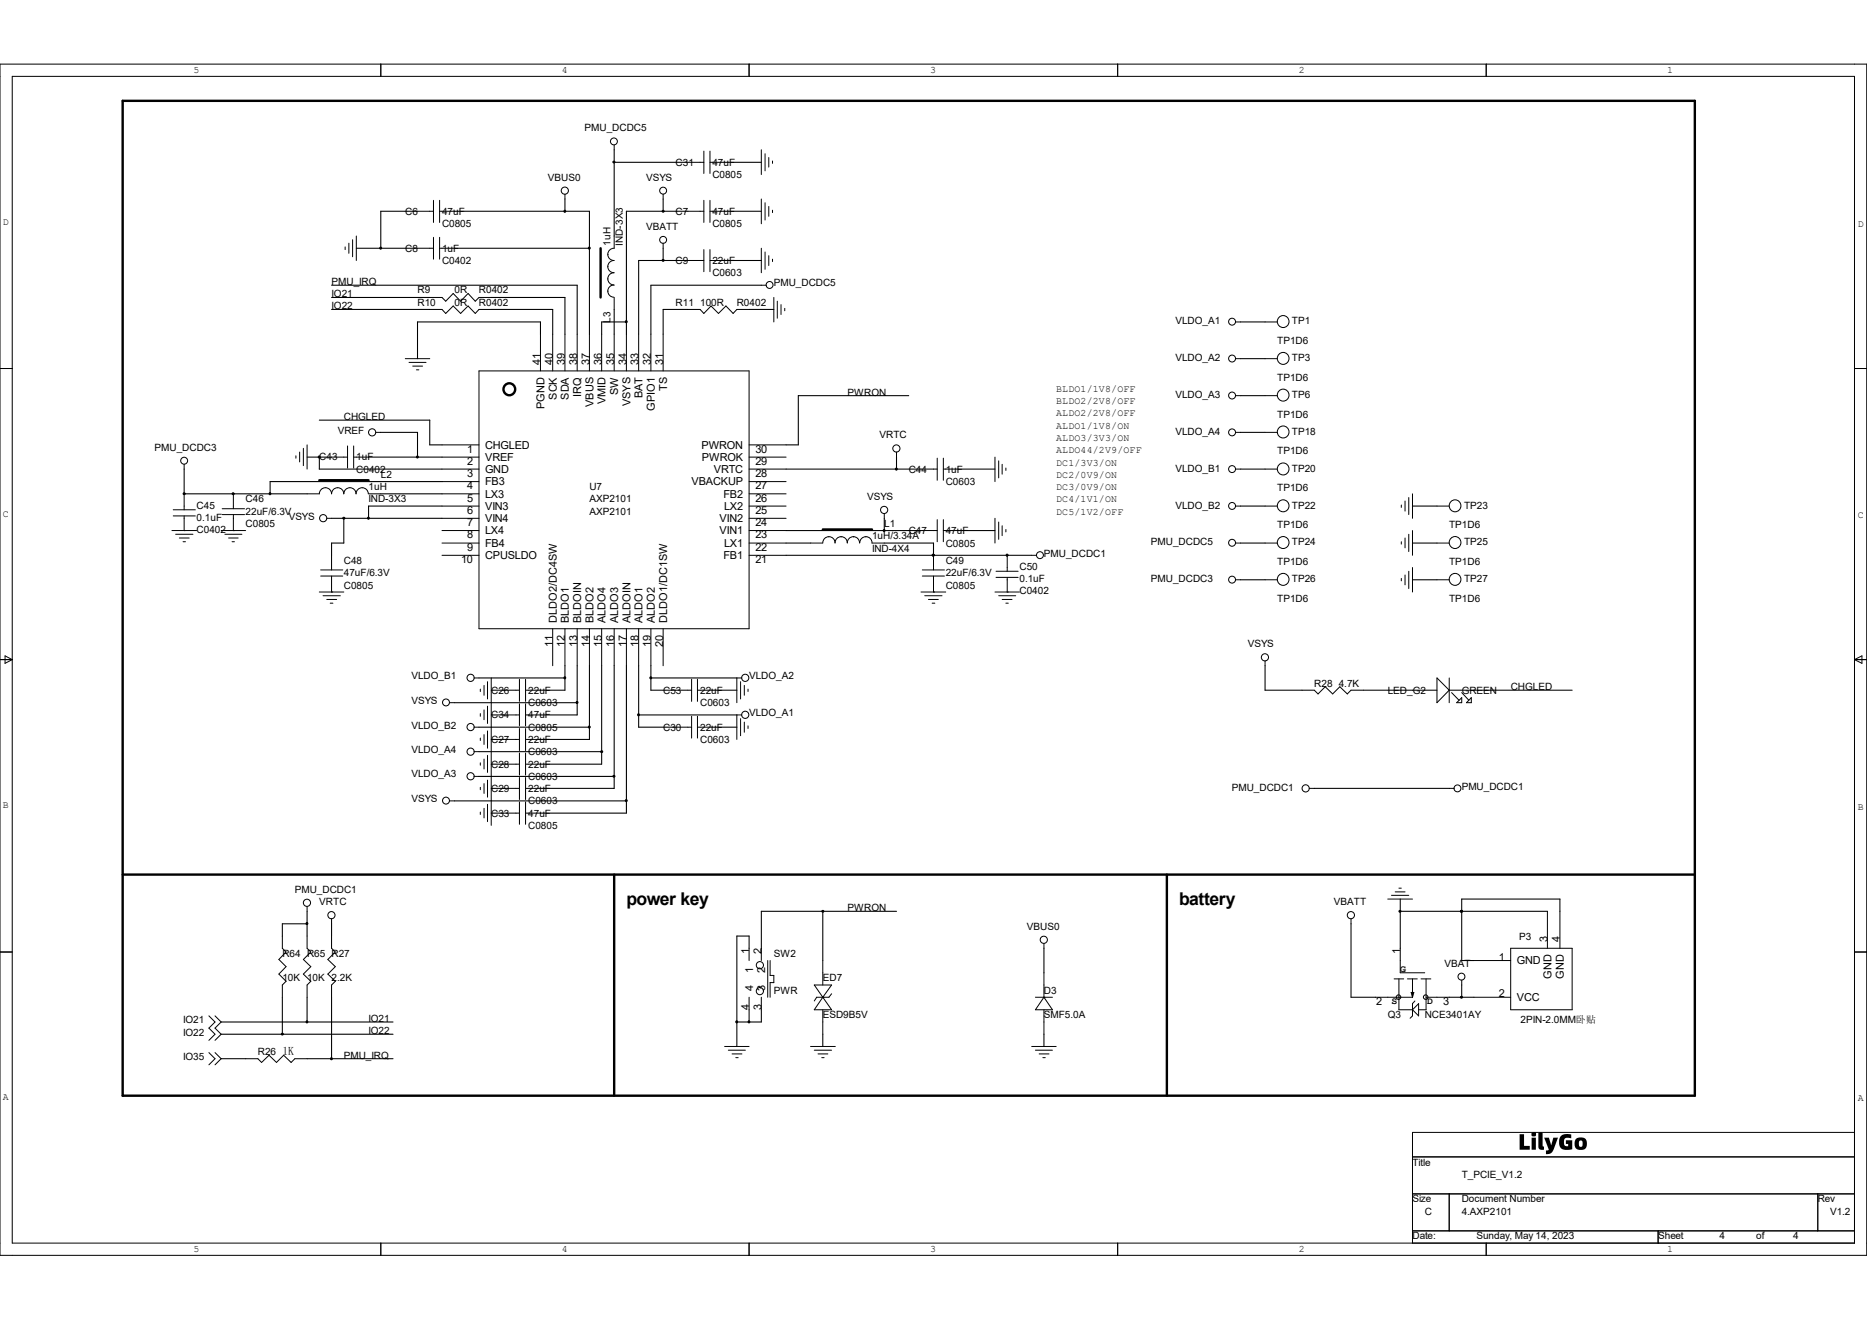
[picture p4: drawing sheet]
<svg xmlns="http://www.w3.org/2000/svg" width="297mm" height="210mm" viewBox="0 0 297 210" stroke-linecap="round" stroke-linejoin="round" font-family="sans-serif">
<g fill="none" stroke="#000" stroke-width=".38">
<path d="M19.5 16h250.1v158.3h-250.1zM95.5 39.5v7.8M50.8 76.4h7.8M130.9 84.2h7.8M19.5 139.1h250.1M97.7 139.1v35.2M185.6 139.1v35.2"/>
<circle cx="81" cy="61.9" r=".94"/>
</g>
<g fill="none" stroke="#000" stroke-width=".16">
<path d="M0 10.2h297v189.5h-297zM1.9 12.1h293.1v185.7h-293.1zM60.6 10.2v1.9M119.2 10.2v1.9M177.8 10.2v1.9M236.4 10.2v1.9M54.9 39.3v.4M55.5 38.7v1.6M56.1 38.1v2.8M56.7 37.5v3.9M66.4 39.5h2.6M66.4 33.6h2.6"/>
<path d="M69 31.9v3.5M69 37.8v3.4M69.9 39.5h2.4M69.9 31.9v3.5M69.9 37.8v3.4M69.9 33.6h2.4M89.9 30.9v.8M97.7 37.5v2a.98 .98 0 0 0-1 1M97.7 23.1v.7M105.5 30.9v.8M105.5 38.7v.8M109.4 33.6h2.6"/>
<path d="M109.4 25.8h2.6M112 24v3.6M112 31.9v3.5M112 39.7v3.5M112.9 33.6h2.4M112.9 24v3.6M112.9 31.9v3.5M112.9 39.7v3.5M112.9 25.8h2.4M121.1 23.8v4M121.1 31.7v3.9M121.1 39.5v3.9"/>
<path d="M121.7 24.5v2.7M121.7 32.3v2.7M122.3 25.1v1.5M122.3 32.9v1.5M122.9 25.6v.4M122.9 33.4v.4M0 58.6h1.9M64.5 57.1h3.9M65.1 57.7h2.7M65.7 58.3h1.5M66.3 58.8h.3M68.4 49.2h1.9l.6 .7 1.2-1.2 1.2 1.2 1.2-1.2 1.1 1.2 .6-.7h1.9"/>
<path d="M68.4 47.3h1.9l.6 .6 1.2-1.2 1.2 1.2 1.2-1.2 1.1 1.2 .6-.6h1.9M76.2 59h43v41h-43zM86 53.2v5.8M87.9 53.2v5.8M89.9 53.2v5.8M91.8 53.2v5.8M93.8 53.2v5.8M95.7 53.2v5.8M96.7 46.3a.86 .86 0 0 0 1 1M96.7 44.4a.86 .86 0 0 0 1 .9M96.7 42.4a.86 .86 0 0 0 1 1M96.7 40.5a.86 .86 0 0 0 1 .9"/>
<path d="M97.7 45.4a.88 .88 0 0 0-1 .9M97.7 43.4a.98 .98 0 0 0-1 1M97.7 41.4a.98 .98 0 0 0-1 1M97.7 47.3v1.9M97.7 53.2v5.8M99.7 53.2v5.8M101.6 53.2v5.8M103.5 53.2v5.8M105.5 53.2v5.8M109.4 49.2h2l.6 .7 1.1-1.2 1.2 1.2 1.2-1.2 1.1 1.2 .6-.7h2M109.4 41.4h2.6M112.9 41.4h2.4"/>
<path d="M121.1 45.4h.8M121.7 40.1v2.7M122.3 40.7v1.5M122.9 41.2v.4M123.1 47.3v3.9M123.7 47.9v2.7M124.2 48.5v1.5M124.8 49.1v.3M196.6 51.2h.8M196.6 57.1h.8M201.3 51.2h1.9M201.3 57.1h1.9"/>
<path d="M295 58.6h2M29.3 73.9v.7M29.3 78.6v2.5M37.1 78.6v2.3M47.1 72.5v.4M47.7 71.9v1.6M48.3 71.3v2.8M48.9 78.6h1.9a.97 .97 0 0 1 1-1 .97 .97 0 0 1 .9 1 .97 .97 0 0 1 1-1 .97 .97 0 0 1 1 1 .97 .97 0 0 1 1-1 .97 .97 0 0 1 .9 1 .97 .97 0 0 1 1-1 .97 .97 0 0 1 1 1M48.9 70.8v3.8M52.7 72.7h2.6M55.3 71v3.5M56.3 72.7h2.3"/>
<path d="M56.3 71v3.5M58.6 78.6h2M59.8 68.8h.8M70.3 72.7h5.9M70.3 74.6h5.9M70.3 78.6h5.9M70.3 70.8h5.9M70.3 76.6h5.9M119.2 72.7h5.9M119.2 74.6h5.9M119.2 78.6h5.9M119.2 70.8h5.9"/>
<path d="M119.2 76.6h5.9M142.6 71.9v.8M146.5 74.6h2.6M149.1 72.9v3.5M150.1 74.6h2.3M150.1 72.9v3.5M158.3 72.7v3.9M158.9 73.3v2.7M159.4 73.9v1.5M160 74.5v.3M196.6 74.6h.8M196.6 68.8h.8"/>
<path d="M196.6 62.9h.8M201.3 74.6h1.9M201.3 68.8h1.9M201.3 62.9h1.9M223.5 79.7v1.6M224.1 79.2v2.7M224.7 78.6v3.9M27.3 84.4h4M27.6 81.1h3.5M27.6 82.1h3.5M27.9 85h2.8M28.5 85.6h1.6"/>
<path d="M29.1 86.2h.4M29.3 82.1v2.3M35.2 84.4h3.9M35.3 81.9h3.6M35.3 80.9h3.6M35.8 85h2.7M36.4 85.6h1.5M36.9 86.2h.4M37.1 81.9v2.5M50.8 94.2h3.9M51 91.7h3.5M51 90.7h3.5"/>
<path d="M51.4 94.8h2.7M52 82.5h.7M52 95.4h1.6M52.5 96h.5M52.7 88.3v2.4M52.7 91.7v2.5M70.3 80.5h5.9M70.3 86.4h5.9M70.3 84.4h5.9M70.3 82.5h5.9M70.3 88.3h5.9M119.2 80.5h5.9"/>
<path d="M119.2 86.4h5.9M119.2 84.4h5.9M119.2 82.5h5.9M119.2 88.3h5.9M128.9 86.4h2M131.9 85.4a.86 .86 0 0 0-1 1M131.9 85.4a.98 .98 0 0 1 .9 1M133.8 85.4a.86 .86 0 0 0-1 1M133.8 85.4a.98 .98 0 0 1 1 1M135.8 85.4a.98 .98 0 0 1 .9 1M135.8 85.4a.88 .88 0 0 0-1 1M137.8 85.4a.98 .98 0 0 1 .9 1h2"/>
<path d="M137.8 85.4a.86 .86 0 0 0-1 1M140.7 81.7v.8M146.5 84.4h2.6M146.5 94.2h4M146.7 91.7h3.5M146.7 90.7h3.5M147.1 94.8h2.8M147.7 95.4h1.6M148.3 96h.4M148.5 88.3v2.4M148.5 91.7v2.5M149.1 82.7v3.5"/>
<path d="M150.1 82.7v3.5M150.1 84.4h2.3M158.3 94.2h3.9M158.3 82.5v3.9M158.5 90.9h3.5M158.5 91.9h3.5M158.9 94.8h2.7M158.9 83.1v2.7M159.4 95.4h1.6M159.4 83.7v1.5M160 96h.4M160 84.2v.4"/>
<path d="M160.2 88.3v2.6M160.2 91.9v2.3M164.1 88.3h.8M196.6 80.5h.8M196.6 86.4h.8M196.6 92.2h.8M201.3 80.5h1.9M201.3 86.4h1.9M201.3 92.2h1.9M222.9 80.3v.4M222.9 86.2v.4M222.9 92v.4"/>
<path d="M223.5 85.6v1.6M223.5 91.5v1.5M224.1 85v2.8M224.1 90.9v2.7M224.7 84.4v3.9M224.7 90.3v3.9M228.6 80.5h1.9M228.6 86.4h1.9M228.6 92.2h1.9M0 104.9h1.9M.8 104.4l1.1 .5-1.1 .6zM71.5 111.8h.8"/>
<path d="M75.4 115.7h.8M75.4 107.9h.8M75.4 119.6h.8M76.4 109.6v.4M76.4 113.5v.5M76.4 117.4v.4M77 109.1v1.5M77 112.9v1.6M77 116.9v1.5M77.6 108.5v2.7M77.6 112.4v2.7M77.6 116.3v2.7"/>
<path d="M78.1 107.9v23.4M80.1 113.7h2.5M80.1 117.6h2.5M80.1 109.8h2.5M82.6 108.1v3.5M82.6 112v3.5M82.6 115.9v3.5M82.6 119.8v3.5M83.6 113.7h2.4M83.6 108.1v3.5M83.6 112v3.5M83.6 115.9v3.5"/>
<path d="M83.6 119.8v3.5M83.6 117.6h2.4M83.6 109.8h2.4M87.9 100v5.9M89.9 100v5.9M91.8 100v5.9M93.8 100v5.9M95.7 100v5.9M97.7 100v5.9M99.7 100v5.9M101.6 100v5.9M103.5 100v5.9"/>
<path d="M105.5 100v5.9M107.5 115.7h2.5M107.5 109.8h2.5M110 108.1v3.5M110 114v3.4M111 115.7h2.3M111 108.1v3.5M111 114v3.4M111 109.8h2.3M117.8 108.5v2.7M117.8 114.3v2.8M118 113.7h-.8v3.9"/>
<path d="M118 107.9h-.8v3.9M118.4 109.1v1.5M118.4 114.9v1.6M119 109.6v.4M119 115.5v.4M201.3 105.1v.8M207.1 109.8h2l.6 .6 1.1-1.1 1.2 1.1 1.1-1.1 1.2 1.1 .6-.6h2M224.7 109.8h3.9M228.6 107.9l1.9 1.9-1.9 2zM230.5 107.9v3.9M230.5 109.8h5.9M230.9 110.2l1.2 1.2"/>
<path d="M232.5 111v.8h-.8zM232.5 110.2l1.2 1.2M234.1 111v.8h-.8zM295 104.9h2M295 104.9l1.2-.5v1.1zM71.5 127.4h.8M75.4 123.5h.8M76.4 121.4v.4M76.4 125.3v.3M76.4 129.2v.4M77 120.8v1.5M77 124.7v1.5"/>
<path d="M77 128.6v1.5M77.6 120.2v2.7M77.6 124.1v2.7M77.6 128v2.7M80.1 129.4h2.5M80.1 121.6h2.5M80.1 125.4h2.5M82.6 123.7v3.5M82.6 127.6v3.5M83.6 123.7v3.5M83.6 127.6v3.5M83.6 129.4h2.4"/>
<path d="M83.6 121.6h2.4M83.6 125.4h2.4M208.3 125.4h.8M230.5 125.4h.9M0 151.5h1.9M44.9 148.9v2l.6 .6-1.1 1.2 1.1 1.1-1.1 1.2 1.1 1.1-.6 .6v2M48.9 148.9v2l.5 .6-1.1 1.2 1.1 1.1-1.1 1.2 1.1 1.1-.5 .6v2M48.9 144.2v.8M52.7 146.2v.8M52.7 148.9v2l.6 .6-1.1 1.2 1.1 1.1-1.1 1.2 1.1 1.1-.6 .6v2M119.2 150.9v1.9M119.2 158.7v2"/>
<path d="M121.1 150.9v1.9M121.1 158.7v2M122.1 152.8v5.9M122.5 152.8v2.4h.6v1.1h-.6v2.4M129.5 156.7h2.8l-1.4 2zM130.9 158.7h.1M130.9 152.8v3.9M130.9 158.7l1.4 2h-2.8zM132.3 158.1l-.4 .6h-2l-.4 .6M164.7 158.7h2.7M166.1 158.7h.1M166.1 158.7l1.3 2h-2.7z"/>
<path d="M166.1 150.1v.8M166.1 154.8v3.9M214.9 146.2v.8M218.8 158.7h5.9M220.8 143h3.9M221.4 142.5h2.7M221.8 155.7h1.5M222 141.9h1.5M222.5 155.7v5h2.2M222.5 141.3h.4M222.8 150.9v3.9h3.9M223.9 155.7h1.6"/>
<path d="M224.5 157.9h.4l-.2 .8zM224.7 155.7v3M225.1 159.3l-.4 .4v1.9l-.4 .4M226.1 155.7h1.5M226.9 158.7h3.6M226.9 155.7v5h-1.2M232.5 156v.7M234.5 158.7h5.8M234.5 152.8h5.8M240.3 150.9h9.8v9.8h-9.8zM246.2 145v5.9M248.2 145v5.9"/>
<path d="M295 151.5h2M33.2 161.6l1 1-1 1 1 .9-1 1M33.2 167.5l1 .9-1 1M34.2 161.6l1 1-1 1 1 .9-1 1M34.2 167.5l1 .9-1 1M39.1 168.4h1.9l.6 .6 1.2-1.1 1.2 1.1 1.1-1.1 1.2 1.1 .6-.6h2M115.3 166.5h3.9M115.9 167.1h2.7M116.5 167.7h1.5M117.1 168.3h.3M128.9 166.5h4M129.5 167.1h2.8"/>
<path d="M130.1 167.7h1.6M130.7 168.3h.4M130.9 160.7v3.8M164.1 166.5h3.9M164.7 167.1h2.7M165.3 167.7h1.6M165.9 168.3h.4M166.1 160.7v3.8M224.7 160.7l1-1v1.9zM60.6 197.8v1.9M119.2 197.8v1.9M177.8 197.8v1.9"/>
<path d="M224.7 184.1h70.3M224.7 189.9h70.3M224.7 195.8h70.3M230.5 189.9v5.9M236.4 197.8v1.9M263.8 195.8v2M289.2 189.9v5.9M295 180.2h-70.3v17.6"/>
<circle cx="89.9" cy="30.3" r=".57"/>
<circle cx="97.7" cy="22.5" r=".55"/>
<circle cx="105.5" cy="38.2" r=".55"/>
<circle cx="105.5" cy="30.3" r=".55"/>
<circle cx="122.4" cy="45.3" r=".55"/>
<circle cx="196" cy="57" r=".55"/>
<circle cx="196" cy="51.2" r=".55"/>
<circle cx="204.1" cy="51.2" r=".94"/>
<circle cx="204.1" cy="57" r=".94"/>
<circle cx="29.3" cy="73.3" r=".55"/>
<circle cx="59.2" cy="68.8" r=".57"/>
<circle cx="142.6" cy="71.4" r=".57"/>
<circle cx="196" cy="62.9" r=".55"/>
<circle cx="196" cy="74.6" r=".55"/>
<circle cx="196" cy="68.8" r=".55"/>
<circle cx="204.1" cy="68.7" r=".94"/>
<circle cx="204.1" cy="74.6" r=".94"/>
<circle cx="204.1" cy="62.9" r=".94"/>
<circle cx="51.4" cy="82.4" r=".57"/>
<circle cx="140.7" cy="81.1" r=".57"/>
<circle cx="165.4" cy="88.3" r=".55"/>
<circle cx="196" cy="92.2" r=".55"/>
<circle cx="196" cy="86.4" r=".55"/>
<circle cx="196" cy="80.5" r=".55"/>
<circle cx="204.1" cy="86.3" r=".94"/>
<circle cx="204.1" cy="92.2" r=".94"/>
<circle cx="204.1" cy="80.5" r=".94"/>
<circle cx="231.5" cy="92.2" r=".94"/>
<circle cx="231.5" cy="86.3" r=".94"/>
<circle cx="231.5" cy="80.5" r=".94"/>
<circle cx="71" cy="111.8" r=".55"/>
<circle cx="74.9" cy="115.7" r=".57"/>
<circle cx="74.9" cy="119.6" r=".57"/>
<circle cx="74.9" cy="107.8" r=".57"/>
<circle cx="118.6" cy="107.8" r=".57"/>
<circle cx="118.6" cy="113.7" r=".57"/>
<circle cx="201.2" cy="104.6" r=".57"/>
<circle cx="71" cy="127.4" r=".55"/>
<circle cx="74.9" cy="123.5" r=".57"/>
<circle cx="207.7" cy="125.4" r=".57"/>
<circle cx="231.9" cy="125.4" r=".55"/>
<circle cx="48.8" cy="143.6" r=".57"/>
<circle cx="52.7" cy="145.6" r=".57"/>
<circle cx="120.9" cy="157.7" r=".57"/>
<circle cx="120.9" cy="153.6" r=".57"/>
<circle cx="166.1" cy="149.5" r=".57"/>
<circle cx="214.9" cy="145.6" r=".57"/>
<circle cx="222.5" cy="158.6" r=".36"/>
<circle cx="226.8" cy="158.6" r=".36"/>
<circle cx="232.5" cy="155.4" r=".55"/>
</g>
<path d="M241.7 180.5h.8v1.8h.9v.6h-1.7zM243.7 180.2a.39 .39 0 0 1 .6 0 .39 .39 0 0 1-.1 .6 .39 .39 0 0 1-.6-.2zM243.7 181h.6v1.9h-.6zM244.7 180.2h.7v2.1l.2 .1v.5a.6 .6 0 0 1-.9-.5zM245.7 181h.7l.4 1.2 .3-1.2h.7l-.6 1.7a1.12 1.12 0 0 1-1.3 .9v-.6l.5-.1zM248.4 180.7l.5-.2h1l.1 .6a.72 .72 0 0 0-1.2 .4 .58 .58 0 0 0 .5 .9h.2v-.4h-.4v-.6h1v1.4l-.3 .1a1.28 1.28 0 0 1-1.8-1.2l.1-.6zM250.5 181.9a1.02 1.02 0 0 1 2 0 1.02 1.02 0 0 1-2 0zM251.3 181.5l-.1 .3a.4 .4 0 0 0 0 .5 .4 .4 0 0 0 .4 .1l.2-.3a.4 .4 0 0 0 0-.5 .4 .4 0 0 0-.5-.1z" fill="#000"/>
<g fill="none" stroke="#000" stroke-width=".17">
<path d="M56.7 39.5h9.7M66.4 33.6h-5.8v5.9M72.3 33.6h21.5v19.6M72.3 39.5h21.5M89.9 31.7v1.9M97.7 23.8v13.7M97.7 25.8h11.7M105.5 31.7v1.9M105.5 39.5v1.9M109.4 33.6h-9.7v19.6M115.3 33.6h5.8M115.3 25.8h5.8"/>
<path d="M52.7 45.4h39.1v7.8M52.7 49.2h15.7M52.7 47.3h15.7M78.1 49.2h9.8v4M78.1 47.3h11.8v5.9M86 53.2v-2h-19.6v5.9M97.7 49.2v4M99.7 51.2h-4v2M109.4 49.2h-3.9v4M109.4 41.4h-7.8v11.8M115.3 41.4h5.8M119.2 49.2h3.9"/>
<path d="M121.1 45.4h-17.6v7.8M197.4 51.2h3.9M197.4 57.1h3.9M29.3 78.6h.1M29.3 78.6h19.6M29.3 74.6v4M37.1 78.6h.1M48.9 72.7h3.8M50.8 72.7v1.9h19.5M50.8 66.8h17.6v4h1.9M58.6 72.7h11.7M60.6 78.6h9.7"/>
<path d="M60.6 68.8h5.8v3.9M70.3 76.6h-27.3v2M125.1 74.6h21.4M142.6 72.7v1.9M144.6 62.9h-17.6v7.9h-1.9M152.4 74.6h5.9M197.4 74.6h3.9M197.4 68.8h3.9M197.4 62.9h3.9M29.3 84.4h.1M37.1 84.4h.1M52.7 94.2h.1"/>
<path d="M52.7 82.5h17.6M54.7 82.5v3.9h-2v1.9M70.3 80.5h-11.7v2M125.1 86.4h3.8M125.1 84.4h21.4M125.1 88.3h39M140.7 86.4h7.8v1.9M140.7 82.5v1.9M148.5 88.3h.1M148.5 94.2h.1M152.4 84.4h5.9M160.2 88.3h.1"/>
<path d="M160.2 94.2h.1M197.4 86.4h3.9M197.4 80.5h3.9M197.4 92.2h3.9M224.7 86.4h3.9M224.7 80.5h3.9M224.7 92.2h3.9M72.3 111.8h19.5M76.2 115.7h17.6M76.2 119.6h19.5M76.2 107.9h13.7M78.1 113.7h2"/>
<path d="M78.1 109.8h2M78.1 117.6h2M89.9 105.9v3.9h-3.9M91.8 105.9v7.8h-5.8M93.8 105.9v11.7h-7.8M95.7 105.9v15.7h-9.7M97.7 105.9v19.5h-11.7M99.7 105.9v23.5h-13.7M101.6 113.7h15.6M101.6 105.9v9.8h5.9M103.5 105.9v3.9h4M103.5 107.9h13.7"/>
<path d="M113.3 109.8h3.9M113.3 115.7h3.9M201.3 105.9v3.9h5.8M216.9 109.8h7.8M236.4 109.8h13.7M72.3 127.4h27.4M76.2 123.5h21.5M78.1 129.4h2M78.1 125.4h2M78.1 121.6h2M209.1 125.4h21.4M44.9 158.7v5.8"/>
<path d="M48.9 145v3.9M48.9 158.7v3.9M48.9 147h-4v1.9M52.7 147v1.9M52.7 158.7v9.7M119.2 150.9v-2h-2v17.6M130.9 145v7.8M142.6 145h-21.5v5.9M166.1 150.9v3.9M214.9 147v11.7h3.9M222.8 145h23.4M222.8 143v7.9"/>
<path d="M230.5 158.7h4M232.5 145h.1M232.5 156.7v2M248.2 145v-2h-15.7v9.8h2M35.2 168.4h3.9M35.2 162.6h27.3M35.2 164.5h27.3M48.9 168.4h13.6M119.2 160.7v1.9M121.1 160.7v1.9h-3.9M130.9 164.5v2M166.1 164.5v2"/>
</g>
<g fill="#000" stroke="#000" stroke-width=".16">
<path d="M97.5 25.7h.3v.2h-.3z" fill-rule="evenodd"/>
<path d="M105.4 33.5h.2v.2h-.2z" fill-rule="evenodd"/>
<path d="M105.4 41.3h.2v.2h-.2z" fill-rule="evenodd"/>
<path d="M29.2 78.4h.2v.3h-.2z" fill-rule="evenodd"/>
<path d="M37 78.4h.2v.3h-.2z" fill-rule="evenodd"/>
<path d="M54.6 82.3h.2v.2h-.2z" fill-rule="evenodd"/>
<path d="M148.3 88.2h.3v.2h-.3z" fill-rule="evenodd"/>
<path d="M148.3 88.2h.3v.2h-.3z" fill-rule="evenodd"/>
<path d="M95.6 119.5h.2v.2h-.2z" fill-rule="evenodd"/>
<path d="M97.5 123.4h.3v.2h-.3z" fill-rule="evenodd"/>
<path d="M130.8 144.9h.2v.2h-.2z" fill-rule="evenodd"/>
<path d="M222.6 144.9h.2v.2h-.2z" fill-rule="evenodd"/>
<path d="M232.4 158.6h.2v.2h-.2z" fill-rule="evenodd"/>
<path d="M232.4 144.9h.2v.2h-.2z" fill-rule="evenodd"/>
<path d="M232.4 144.9h.2v.2h-.2z" fill-rule="evenodd"/>
<path d="M44.8 164.4h.2v.2h-.2z" fill-rule="evenodd"/>
<circle cx="60.5" cy="39.5" r=".16"/>
<circle cx="89.8" cy="33.6" r=".16"/>
<circle cx="93.7" cy="39.5" r=".16"/>
<circle cx="99.6" cy="51.2" r=".16"/>
<circle cx="42.9" cy="78.5" r=".16"/>
<circle cx="50.8" cy="72.7" r=".16"/>
<circle cx="66.4" cy="72.7" r=".16"/>
<circle cx="142.6" cy="74.6" r=".16"/>
<circle cx="58.6" cy="82.4" r=".16"/>
<circle cx="140.6" cy="84.4" r=".16"/>
<circle cx="160.2" cy="88.3" r=".16"/>
<circle cx="89.8" cy="107.8" r=".16"/>
<circle cx="91.8" cy="111.7" r=".16"/>
<circle cx="93.7" cy="115.7" r=".16"/>
<circle cx="101.6" cy="113.7" r=".16"/>
<circle cx="103.5" cy="107.8" r=".16"/>
<circle cx="99.6" cy="127.4" r=".16"/>
<circle cx="48.8" cy="146.9" r=".16"/>
<circle cx="48.8" cy="162.6" r=".16"/>
<circle cx="52.7" cy="168.4" r=".16"/>
<circle cx="117.2" cy="162.6" r=".16"/>
<circle cx="119.1" cy="162.6" r=".16"/>
</g>
<g font-size="2.8">
<text x="99.7" y="144">power key</text>
<text x="187.6" y="144">battery</text>
</g>
<text font-size="1.9" x="44.9" y="167.9">1K</text>
<g font-size="1.7">
<text x="86" y="58.1" transform="rotate(-90 86 58.1)">41</text>
<text x="87.9" y="58.1" transform="rotate(-90 87.9 58.1)">40</text>
<text x="89.9" y="58.1" transform="rotate(-90 89.9 58.1)">39</text>
<text x="91.8" y="58.1" transform="rotate(-90 91.8 58.1)">38</text>
<text x="93.8" y="58.1" transform="rotate(-90 93.8 58.1)">37</text>
<text x="95.7" y="58.1" transform="rotate(-90 95.7 58.1)">36</text>
<text x="97.7" y="58.1" transform="rotate(-90 97.7 58.1)">35</text>
<text x="99.7" y="58.1" transform="rotate(-90 99.7 58.1)">34</text>
<text x="101.6" y="58.1" transform="rotate(-90 101.6 58.1)">33</text>
<text x="103.5" y="58.1" transform="rotate(-90 103.5 58.1)">32</text>
<text x="105.5" y="58.1" transform="rotate(-90 105.5 58.1)">31</text>
<text x="86.6" y="65.1" transform="rotate(-90 86.6 65.1)">PGND</text>
<text x="88.6" y="63.6" transform="rotate(-90 88.6 63.6)">SCK</text>
<text x="90.5" y="63.6" transform="rotate(-90 90.5 63.6)">SDA</text>
<text x="92.5" y="63.1" transform="rotate(-90 92.5 63.1)">IRQ</text>
<text x="94.4" y="64.7" transform="rotate(-90 94.4 64.7)">VBUS</text>
<text x="96.4" y="64.3" transform="rotate(-90 96.4 64.3)">VMID</text>
<text x="98.3" y="62.8" transform="rotate(-90 98.3 62.8)">SW</text>
<text x="100.3" y="64.6" transform="rotate(-90 100.3 64.6)">VSYS</text>
<text x="102.2" y="63.4" transform="rotate(-90 102.2 63.4)">BAT</text>
<text x="104.2" y="65.3" transform="rotate(-90 104.2 65.3)">GPIO1</text>
<text x="106.1" y="62.2" transform="rotate(-90 106.1 62.2)">TS</text>
<text x="77.2" y="71.4">CHGLED</text>
<text x="111.6" y="71.4">PWRON</text>
<text x="74.3" y="72">1</text>
<text x="74.3" y="74">2</text>
<text x="74.3" y="75.9">3</text>
<text x="74.3" y="77.9">4</text>
<text x="77.2" y="73.3">VREF</text>
<text x="77.2" y="75.2">GND</text>
<text x="77.2" y="77.2">FB3</text>
<text x="110" y="77.2">VBACKUP</text>
<text x="111.7" y="73.3">PWROK</text>
<text x="113.6" y="75.2">VRTC</text>
<text x="120.2" y="77.9">27</text>
<text x="120.2" y="75.9">28</text>
<text x="120.2" y="74">29</text>
<text x="120.2" y="72">30</text>
<text x="74.3" y="79.8">5</text>
<text x="74.3" y="83.7">7</text>
<text x="74.3" y="81.7">6</text>
<text x="77.2" y="79.2">LX3</text>
<text x="77.2" y="83.1">VIN4</text>
<text x="77.2" y="81.1">VIN3</text>
<text x="114.5" y="83.1">VIN2</text>
<text x="115.1" y="79.2">FB2</text>
<text x="115.2" y="81.1">LX2</text>
<text x="120.2" y="83.7">24</text>
<text x="120.2" y="79.8">26</text>
<text x="120.2" y="81.7">25</text>
<text x="73.4" y="89.6">10</text>
<text x="74.3" y="85.6">8</text>
<text x="74.3" y="87.6">9</text>
<text x="77.2" y="85">LX4</text>
<text x="77.2" y="87">FB4</text>
<text x="77.2" y="88.9">CPUSLDO</text>
<text x="114.5" y="85">VIN1</text>
<text x="115.1" y="88.9">FB1</text>
<text x="115.2" y="87">LX1</text>
<text x="120.2" y="89.6">21</text>
<text x="120.2" y="87.6">22</text>
<text x="120.2" y="85.6">23</text>
<text x="88.6" y="99.1" transform="rotate(-90 88.6 99.1)">DLDO2/DC4SW</text>
<text x="90.5" y="99.1" transform="rotate(-90 90.5 99.1)">BLDO1</text>
<text x="92.5" y="99.1" transform="rotate(-90 92.5 99.1)">BLDOIN</text>
<text x="94.4" y="99.1" transform="rotate(-90 94.4 99.1)">BLDO2</text>
<text x="96.4" y="99.1" transform="rotate(-90 96.4 99.1)">ALDO4</text>
<text x="98.3" y="99.1" transform="rotate(-90 98.3 99.1)">ALDO3</text>
<text x="100.3" y="99.1" transform="rotate(-90 100.3 99.1)">ALDOIN</text>
<text x="102.2" y="99.1" transform="rotate(-90 102.2 99.1)">ALDO1</text>
<text x="104.2" y="99.1" transform="rotate(-90 104.2 99.1)">ALDO2</text>
<text x="106.1" y="99.1" transform="rotate(-90 106.1 99.1)">DLDO1/DC1SW</text>
<text x="87.9" y="103" transform="rotate(-90 87.9 103)">11</text>
<text x="89.9" y="103" transform="rotate(-90 89.9 103)">12</text>
<text x="91.8" y="103" transform="rotate(-90 91.8 103)">13</text>
<text x="93.8" y="103" transform="rotate(-90 93.8 103)">14</text>
<text x="95.7" y="103" transform="rotate(-90 95.7 103)">15</text>
<text x="97.7" y="103" transform="rotate(-90 97.7 103)">16</text>
<text x="99.7" y="103" transform="rotate(-90 99.7 103)">17</text>
<text x="101.6" y="103" transform="rotate(-90 101.6 103)">18</text>
<text x="103.5" y="103" transform="rotate(-90 103.5 103)">19</text>
<text x="105.5" y="103" transform="rotate(-90 105.5 103)">20</text>
<text x="246.2" y="149.9" transform="rotate(-90 246.2 149.9)">3</text>
<text x="248.2" y="149.9" transform="rotate(-90 248.2 149.9)">4</text>
<text x="119.2" y="151.8" transform="rotate(-90 119.2 151.8)">1</text>
<text x="119.8" y="154.8" transform="rotate(-90 119.8 154.8)">1</text>
<text x="121.1" y="151.8" transform="rotate(-90 121.1 151.8)">2</text>
<text x="121.8" y="154.8" transform="rotate(-90 121.8 154.8)">2</text>
<text x="222.8" y="151.8" transform="rotate(-90 222.8 151.8)">1</text>
<text x="238.4" y="152.8">1</text>
<text x="241.3" y="153.4">GND</text>
<text x="246.8" y="155.7" transform="rotate(-90 246.8 155.7)">GND</text>
<text x="248.8" y="155.7" transform="rotate(-90 248.8 155.7)">GND</text>
<text x="119.2" y="160.7" transform="rotate(-90 119.2 160.7)">4</text>
<text x="119.8" y="157.7" transform="rotate(-90 119.8 157.7)">4</text>
<text x="121.1" y="160.7" transform="rotate(-90 121.1 160.7)">3</text>
<text x="121.8" y="157.7" transform="rotate(-90 121.8 157.7)">3</text>
<text x="218.9" y="159.9">2</text>
<text x="229.6" y="159.9">3</text>
<text x="238.4" y="158.7">2</text>
<text x="241.3" y="159.3">VCC</text>
</g>
<g font-size="1.6">
<text x="30.8" y="11.6">5</text>
<text x="89.4" y="11.6">4</text>
<text x="148" y="11.6">3</text>
<text x="206.6" y="11.6">2</text>
<text x="265.2" y="11.6">1</text>
<text x="93" y="20.9">PMU_DCDC5</text>
<text x="87.2" y="28.7">VBUS0</text>
<text x="102.8" y="28.7">VSYS</text>
<text x="107.5" y="26.4">C31</text>
<text x="113.3" y="28.3">C0805</text>
<text x="113.3" y="26.4">47uF</text>
<text x=".5" y="35.7">D</text>
<text x="64.5" y="34.2">C6</text>
<text x="70.3" y="34.2">47uF</text>
<text x="107.5" y="34.2">C7</text>
<text x="113.3" y="34.2">47uF</text>
<text x="64.5" y="40">C8</text>
<text x="70.3" y="42">C0402</text>
<text x="70.3" y="40">1uF</text>
<text x="70.3" y="36.2">C0805</text>
<text x="97.1" y="39.1" transform="rotate(-90 97.1 39.1)">1uH</text>
<text x="99.1" y="39.1" transform="rotate(-90 99.1 39.1)">IND-3X3</text>
<text x="102.8" y="36.5">VBATT</text>
<text x="107.5" y="42">C9</text>
<text x="113.3" y="36.2">C0805</text>
<text x="113.3" y="42">22uF</text>
<text x="295.5" y="36.1">D</text>
<text x="52.7" y="45.4">PMU_IRQ</text>
<text x="52.7" y="47.3">IO21</text>
<text x="66.4" y="46.7">R9</text>
<text x="72.3" y="46.7">0R</text>
<text x="76.2" y="46.7">R0402</text>
<text x="113.3" y="44">C0603</text>
<text x="123.1" y="45.6">PMU_DCDC5</text>
<text x="52.7" y="49.2">IO22</text>
<text x="66.4" y="48.7">R10</text>
<text x="72.3" y="48.7">0R</text>
<text x="76.2" y="48.7">R0402</text>
<text x="97.1" y="51.4" transform="rotate(-90 97.1 51.4)">L3</text>
<text x="107.5" y="48.7">R11</text>
<text x="111.4" y="48.7">100R</text>
<text x="117.2" y="48.7">R0402</text>
<text x="187" y="51.6">VLDO_A1</text>
<text x="205.5" y="51.6">TP1</text>
<text x="187" y="57.5">VLDO_A2</text>
<text x="203.2" y="54.7">TP1D6</text>
<text x="205.5" y="57.5">TP3</text>
<text x="134.8" y="62.9">PWRON</text>
<text x="168" y="62.4">BLDO1/1V8/OFF</text>
<text x="168" y="64.3">BLDO2/2V8/OFF</text>
<text x="187" y="63.3">VLDO_A3</text>
<text x="203.2" y="60.6">TP1D6</text>
<text x="205.5" y="63.3">TP6</text>
<text x="24.6" y="71.7">PMU_DCDC3</text>
<text x="53.7" y="69">VREF</text>
<text x="54.7" y="66.8">CHGLED</text>
<text x="139.9" y="69.8">VRTC</text>
<text x="168" y="66.3">ALDO2/2V8/OFF</text>
<text x="168" y="68.2">ALDO1/1V8/ON</text>
<text x="168" y="70.2">ALDO3/3V3/ON</text>
<text x="187" y="69.2">VLDO_A4</text>
<text x="203.2" y="66.5">TP1D6</text>
<text x="205.5" y="69.2">TP18</text>
<text x="50.8" y="73.2">C43</text>
<text x="56.7" y="75.2">C0402</text>
<text x="56.7" y="73.2">1uF</text>
<text x="58.6" y="78">1uH</text>
<text x="60.6" y="76">L2</text>
<text x="93.8" y="78">U7</text>
<text x="144.6" y="75.2">C44</text>
<text x="150.5" y="77.2">C0603</text>
<text x="150.5" y="75.2">1uF</text>
<text x="168" y="72.1">ALDO44/2V9/OFF</text>
<text x="168" y="74.1">DC1/3V3/ON</text>
<text x="168" y="76">DC2/0V9/ON</text>
<text x="168" y="78">DC3/0V9/ON</text>
<text x="187" y="75.1">VLDO_B1</text>
<text x="203.2" y="72.3">TP1D6</text>
<text x="205.5" y="75.1">TP20</text>
<text x=".5" y="82.2">C</text>
<text x="31.3" y="80.9">C45</text>
<text x="31.3" y="82.9">0.1uF</text>
<text x="39.1" y="79.9">C46</text>
<text x="39.1" y="83.9">C0805</text>
<text x="39.1" y="81.9">22uF/6.3V</text>
<text x="45.9" y="82.7">VSYS</text>
<text x="58.6" y="79.9">IND-3X3</text>
<text x="93.8" y="81.9">AXP2101</text>
<text x="93.8" y="79.9">AXP2101</text>
<text x="138" y="79.5">VSYS</text>
<text x="140.7" y="83.9">L1</text>
<text x="168" y="79.9">DC4/1V1/ON</text>
<text x="168" y="81.9">DC5/1V2/OFF</text>
<text x="187" y="80.9">VLDO_B2</text>
<text x="203.2" y="78.2">TP1D6</text>
<text x="205.5" y="80.9">TP22</text>
<text x="232.9" y="80.9">TP23</text>
<text x="295.5" y="82.4">C</text>
<text x="31.3" y="84.8">C0402</text>
<text x="54.7" y="89.7">C48</text>
<text x="138.7" y="87.8">IND-4X4</text>
<text x="138.7" y="85.8">1uH/3.34A</text>
<text x="144.6" y="85">C47</text>
<text x="150.5" y="89.7">C49</text>
<text x="150.5" y="87">C0805</text>
<text x="150.5" y="85">47uF</text>
<text x="166.1" y="88.6">PMU_DCDC1</text>
<text x="183.1" y="86.8">PMU_DCDC5</text>
<text x="203.2" y="84">TP1D6</text>
<text x="203.2" y="89.9">TP1D6</text>
<text x="205.5" y="86.8">TP24</text>
<text x="230.5" y="89.9">TP1D6</text>
<text x="230.5" y="84">TP1D6</text>
<text x="232.9" y="86.8">TP25</text>
<text x="54.7" y="93.6">C0805</text>
<text x="54.7" y="91.7">47uF/6.3V</text>
<text x="150.5" y="93.6">C0805</text>
<text x="150.5" y="91.7">22uF/6.3V</text>
<text x="162.2" y="90.7">C50</text>
<text x="162.2" y="94.6">C0402</text>
<text x="162.2" y="92.6">0.1uF</text>
<text x="183.1" y="92.6">PMU_DCDC3</text>
<text x="203.2" y="95.8">TP1D6</text>
<text x="205.5" y="92.6">TP26</text>
<text x="230.5" y="95.8">TP1D6</text>
<text x="232.9" y="92.6">TP27</text>
<text x="198.5" y="103">VSYS</text>
<text x="65.4" y="108.1">VLDO_B1</text>
<text x="65.4" y="112">VSYS</text>
<text x="78.1" y="110.4">C26</text>
<text x="84" y="112.4">C0603</text>
<text x="84" y="110.4">22uF</text>
<text x="105.5" y="110.4">C53</text>
<text x="111.4" y="112.4">C0603</text>
<text x="111.4" y="110.4">22uF</text>
<text x="119.2" y="108.1">VLDO_A2</text>
<text x="119.2" y="114">VLDO_A1</text>
<text x="209.1" y="109.3">R28 4.7K</text>
<text x="220.8" y="110.4">LED_G2</text>
<text x="232.5" y="110.4">GREEN</text>
<text x="240.3" y="109.8">CHGLED</text>
<text x="65.4" y="115.9">VLDO_B2</text>
<text x="65.4" y="119.8">VLDO_A4</text>
<text x="78.1" y="114.3">C34</text>
<text x="78.1" y="118.2">C27</text>
<text x="84" y="116.2">C0805</text>
<text x="84" y="114.3">47uF</text>
<text x="84" y="118.2">22uF</text>
<text x="105.5" y="116.2">C30</text>
<text x="111.4" y="118.2">C0603</text>
<text x="111.4" y="116.2">22uF</text>
<text x="65.4" y="123.7">VLDO_A3</text>
<text x="78.1" y="122.1">C28</text>
<text x="84" y="120.2">C0603</text>
<text x="84" y="124">C0603</text>
<text x="84" y="122.1">22uF</text>
<text x="196" y="125.9">PMU_DCDC1</text>
<text x="232.5" y="125.6">PMU_DCDC1</text>
<text x=".5" y="128.5">B</text>
<text x="65.4" y="127.6">VSYS</text>
<text x="78.1" y="129.9">C33</text>
<text x="78.1" y="126">C29</text>
<text x="84" y="131.9">C0805</text>
<text x="84" y="129.9">47uF</text>
<text x="84" y="128">C0603</text>
<text x="84" y="126">22uF</text>
<text x="295.5" y="128.9">B</text>
<text x="46.9" y="142.1">PMU_DCDC1</text>
<text x="50.8" y="144">VRTC</text>
<text x="134.8" y="145">PWRON</text>
<text x="163.4" y="147.9">VBUS0</text>
<text x="212.2" y="144">VBATT</text>
<text x="241.7" y="149.5">P3</text>
<text x="44.9" y="152.2">R64 R65 R27</text>
<text x="123.1" y="152.2">SW2</text>
<text x="222.8" y="154.6">G</text>
<text x="229.8" y="153.8">VBAT</text>
<text x="44.9" y="156.1">10K 10K 2.2K</text>
<text x="123.1" y="158.1">PWR</text>
<text x="130.9" y="156.1">ED7</text>
<text x="166.1" y="158.1">D3</text>
<text x="221.4" y="159.7">S</text>
<text x="227" y="159.7">D</text>
<text x="29.1" y="162.8">IO21</text>
<text x="29.1" y="164.8">IO22</text>
<text x="41" y="167.9">R26</text>
<text x="58.6" y="162.6">IO21</text>
<text x="58.6" y="164.5">IO22</text>
<text x="130.9" y="162">ESD9B5V</text>
<text x="166.1" y="162">SMF5.0A</text>
<text x="220.8" y="162">Q3</text>
<text x="226.7" y="162">NCE3401AY</text>
<text x="241.9" y="162.8">2PIN-2.0MM卧贴</text>
<text x="29.1" y="168.7">IO35</text>
<text x="54.7" y="168.4">PMU_IRQ</text>
<text x=".5" y="175">A</text>
<text x="295.5" y="175.2">A</text>
<text x="224.7" y="185.5">Title</text>
<text x="224.7" y="191.3">Size</text>
<text x="232.5" y="187.4">T_PCIE_V1.2</text>
<text x="232.5" y="191.3">Document Number</text>
<text x="289.2" y="191.3">Rev</text>
<text x="224.7" y="197.2">Date:</text>
<text x="226.7" y="193.3">C</text>
<text x="232.5" y="193.3">4.AXP2101</text>
<text x="234.9" y="197.2">Sunday, May 14, 2023</text>
<text x="263.8" y="197.2">Sheet</text>
<text x="273.6" y="197.2">4</text>
<text x="279.4" y="197.2">of</text>
<text x="285.3" y="197.2">4</text>
<text x="291.1" y="193.3">V1.2</text>
<text x="30.8" y="199.3">5</text>
<text x="89.4" y="199.3">4</text>
<text x="148" y="199.3">3</text>
<text x="206.6" y="199.3">2</text>
<text x="265.2" y="199.3">1</text>
</g>
</svg>
